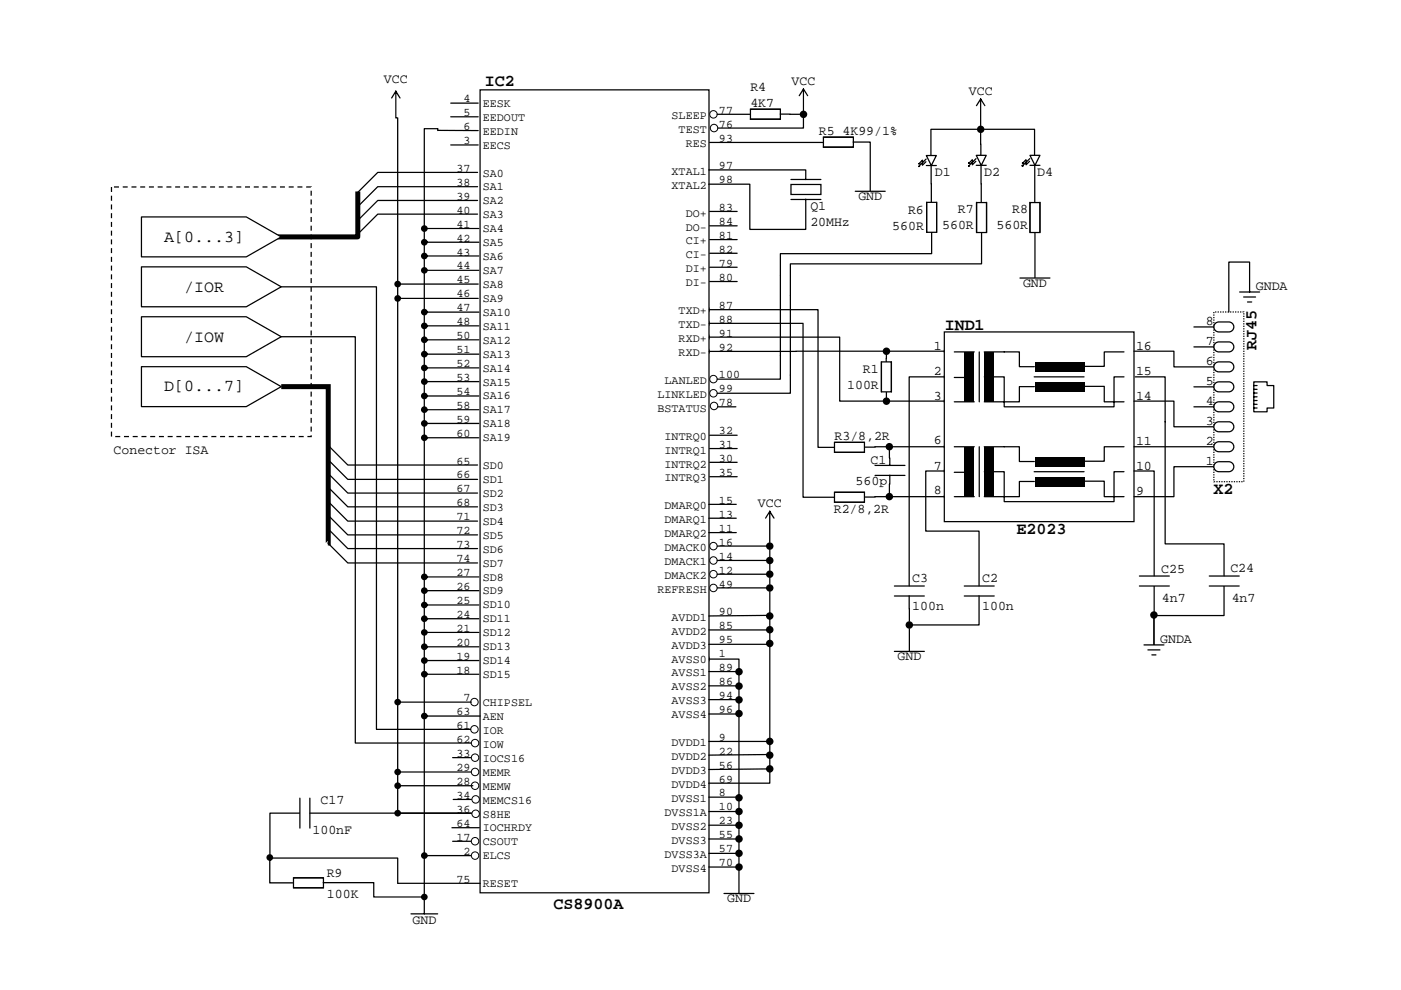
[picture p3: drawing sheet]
<svg xmlns="http://www.w3.org/2000/svg" width="297mm" height="210mm" viewBox="0 0 297 210" stroke-linecap="round" stroke-linejoin="round" font-family="sans-serif">
<path d="M200.6 99l.7-.2h2.1a1.06 1.06 0 0 1 1 1.1 1.06 1.06 0 0 1-1 1h-2.1a1.06 1.06 0 0 1-1-.7 1.06 1.06 0 0 1 .3-1.2z" fill="none" stroke="#010101" stroke-width=".26"/>
<path d="M200.4 94.1l.9-.4h2.1a1.06 1.06 0 0 1 1 1 1.06 1.06 0 0 1-1 1.1h-2.1a1.06 1.06 0 0 1-.9-1.7z" fill-rule="evenodd" fill="#fff"/>
<path d="M200.4 94.1l.9-.4h2.1a1.06 1.06 0 0 1 1 1 1.06 1.06 0 0 1-1 1.1h-2.1a1.06 1.06 0 0 1-.9-1.7z" fill="none" stroke="#010101" stroke-width=".26"/>
<path d="M200.4 104.7l.9-.5h2.1a1.06 1.06 0 0 1 1 1.1 1.06 1.06 0 0 1-1 1.1h-2.1a1.06 1.06 0 0 1-.9-1.7z" fill-rule="evenodd" fill="#fff"/>
<path d="M200.4 104.7l.9-.5h2.1a1.06 1.06 0 0 1 1 1.1 1.06 1.06 0 0 1-1 1.1h-2.1a1.06 1.06 0 0 1-.9-1.7z" fill="none" stroke="#010101" stroke-width=".26"/>
<path d="M200.4 79.3l.9-.5h2.1a1.06 1.06 0 0 1 1 1.1 1.06 1.06 0 0 1-1 1.1h-2.1a1.06 1.06 0 0 1-.9-1.7z" fill-rule="evenodd" fill="#fff"/>
<path d="M200.4 79.3l.9-.5h2.1a1.06 1.06 0 0 1 1 1.1 1.06 1.06 0 0 1-1 1.1h-2.1a1.06 1.06 0 0 1-.9-1.7z" fill="none" stroke="#010101" stroke-width=".26"/>
<path d="M200.6 84.2l.7-.2h2.1a1.06 1.06 0 0 1 1 1 1.06 1.06 0 0 1-1 1.1h-2.1a1.06 1.06 0 0 1-1-.7 1.06 1.06 0 0 1 .3-1.2z" fill-rule="evenodd" fill="#fff"/>
<path d="M200.6 84.2l.7-.2h2.1a1.06 1.06 0 0 1 1 1 1.06 1.06 0 0 1-1 1.1h-2.1a1.06 1.06 0 0 1-1-.7 1.06 1.06 0 0 1 .3-1.2z" fill="none" stroke="#010101" stroke-width=".26"/>
<path d="M200.6 73.6l.7-.2h2.1a1.06 1.06 0 0 1 1 1.1 1.06 1.06 0 0 1-1 1h-2.1a1.06 1.06 0 0 1-1-.7 1.06 1.06 0 0 1 .3-1.2z" fill-rule="evenodd" fill="#fff"/>
<path d="M200.6 73.6l.7-.2h2.1a1.06 1.06 0 0 1 1 1.1 1.06 1.06 0 0 1-1 1h-2.1a1.06 1.06 0 0 1-1-.7 1.06 1.06 0 0 1 .3-1.2z" fill="none" stroke="#010101" stroke-width=".26"/>
<path d="M146.3 65l.9-.4h2.1a1.06 1.06 0 0 1 1.1 1.1 1.06 1.06 0 0 1-1.1 1h-2.1a1.06 1.06 0 0 1-.9-1.7z" fill-rule="evenodd" fill="#fff"/>
<path d="M146.3 65l.9-.4h2.1a1.06 1.06 0 0 1 1.1 1.1 1.06 1.06 0 0 1-1.1 1h-2.1a1.06 1.06 0 0 1-.9-1.7z" fill="none" stroke="#010101" stroke-width=".26"/>
<path d="M146.6 67.7l.6-.2h2.1a1.06 1.06 0 0 1 1.1 1.1 1.06 1.06 0 0 1-1.1 1h-2.1a1.05 1.05 0 0 1-1-.7 1.05 1.05 0 0 1 .4-1.2z" fill-rule="evenodd" fill="#fff"/>
<path d="M146.6 67.7l.6-.2h2.1a1.06 1.06 0 0 1 1.1 1.1 1.06 1.06 0 0 1-1.1 1h-2.1a1.05 1.05 0 0 1-1-.7 1.05 1.05 0 0 1 .4-1.2z" fill="none" stroke="#010101" stroke-width=".26"/>
<path d="M146.3 70.9l.9-.5h2.1a1.06 1.06 0 0 1 1.1 1.1 1.06 1.06 0 0 1-1.1 1h-2.1a1.06 1.06 0 0 1-.9-1.6z" fill-rule="evenodd" fill="#fff"/>
<path d="M146.3 70.9l.9-.5h2.1a1.06 1.06 0 0 1 1.1 1.1 1.06 1.06 0 0 1-1.1 1h-2.1a1.06 1.06 0 0 1-.9-1.6z" fill="none" stroke="#010101" stroke-width=".26"/>
<path d="M146.3 73.9l.9-.5h2.1a1.06 1.06 0 0 1 1.1 1.1 1.06 1.06 0 0 1-1.1 1.1h-2.1a1.05 1.05 0 0 1-1-.6 1.05 1.05 0 0 1 .1-1.1z" fill-rule="evenodd" fill="#fff"/>
<path d="M146.3 73.9l.9-.5h2.1a1.06 1.06 0 0 1 1.1 1.1 1.06 1.06 0 0 1-1.1 1.1h-2.1a1.05 1.05 0 0 1-1-.6 1.05 1.05 0 0 1 .1-1.1z" fill="none" stroke="#010101" stroke-width=".26"/>
<path d="M146.4 38.2l.7-.2h2.1a1.06 1.06 0 0 1 1 1.1 1.06 1.06 0 0 1-1 1h-2.1a1.05 1.05 0 0 1-1-.7 1.05 1.05 0 0 1 .3-1.2z" fill-rule="evenodd" fill="#fff"/>
<path d="M146.4 38.2l.7-.2h2.1a1.06 1.06 0 0 1 1 1.1 1.06 1.06 0 0 1-1 1h-2.1a1.05 1.05 0 0 1-1-.7 1.05 1.05 0 0 1 .3-1.2z" fill="none" stroke="#010101" stroke-width=".26"/>
<path d="M146.2 35.4l.9-.4h2.1a1.06 1.06 0 0 1 1 1 1.06 1.06 0 0 1-1 1.1h-2.1a1.06 1.06 0 0 1-.9-1.7z" fill-rule="evenodd" fill="#fff"/>
<path d="M146.2 35.4l.9-.4h2.1a1.06 1.06 0 0 1 1 1 1.06 1.06 0 0 1-1 1.1h-2.1a1.06 1.06 0 0 1-.9-1.7z" fill="none" stroke="#010101" stroke-width=".26"/>
<path d="M146.3 139.1l.9-.4h2.1a1.06 1.06 0 0 1 1.1 1 1.06 1.06 0 0 1-1.1 1.1h-2.1a1.06 1.06 0 0 1-.9-1.7z" fill-rule="evenodd" fill="#fff"/>
<path d="M146.3 139.1l.9-.4h2.1a1.06 1.06 0 0 1 1.1 1 1.06 1.06 0 0 1-1.1 1.1h-2.1a1.06 1.06 0 0 1-.9-1.7z" fill="none" stroke="#010101" stroke-width=".26"/>
<path d="M146.2 165.4l.9-.4h2.1a1.06 1.06 0 0 1 1 1.1 1.06 1.06 0 0 1-1 1h-2.1a1.05 1.05 0 0 1-1-.6 1.05 1.05 0 0 1 .1-1.1z" fill-rule="evenodd" fill="#fff"/>
<path d="M146.2 165.4l.9-.4h2.1a1.06 1.06 0 0 1 1 1.1 1.06 1.06 0 0 1-1 1h-2.1a1.05 1.05 0 0 1-1-.6 1.05 1.05 0 0 1 .1-1.1z" fill="none" stroke="#010101" stroke-width=".26"/>
<path d="M23.6 39.6h42.4v52.9h-42.4z" fill="#fff"/>
<path d="M23.6 39.6h42.4v53h-42.4z" fill="none" stroke="#010101" stroke-width=".26" stroke-dasharray="1.1 .8" stroke-linecap="butt"/>
<path d="M75.9 40.6v9.6h-17.9" fill="none" stroke="#010101" stroke-width="1.1" stroke-linecap="butt"/>
<path d="M101.8 19h48.5v170.3h-48.5z" fill="#fff"/>
<path d="M101.8 19h48.5v170.3h-48.5z" fill="none" stroke="#010101" stroke-width=".26"/>
<circle cx="100.7" cy="181.4" r=".79" fill="#fff"/>
<circle cx="100.7" cy="181.4" r=".79" fill="none" stroke="#010101" stroke-width=".21"/>
<circle cx="100.7" cy="178.4" r=".79" fill="#fff"/>
<circle cx="100.7" cy="178.4" r=".79" fill="none" stroke="#010101" stroke-width=".21"/>
<circle cx="151.3" cy="124.7" r=".79" fill="#fff"/>
<circle cx="151.3" cy="124.7" r=".79" fill="none" stroke="#010101" stroke-width=".21"/>
<circle cx="151.3" cy="121.7" r=".79" fill="#fff"/>
<circle cx="151.3" cy="121.7" r=".79" fill="none" stroke="#010101" stroke-width=".21"/>
<circle cx="151.3" cy="118.8" r=".79" fill="#fff"/>
<circle cx="151.3" cy="118.8" r=".79" fill="none" stroke="#010101" stroke-width=".21"/>
<circle cx="151.3" cy="115.8" r=".79" fill="#fff"/>
<circle cx="151.3" cy="115.8" r=".79" fill="none" stroke="#010101" stroke-width=".21"/>
<path d="M95.8 175.5h5.8M96 178.4h3.8M84.3 187.3h17.5" fill="none" stroke="#010101" stroke-width=".26"/>
<circle cx="100.8" cy="172.5" r=".8" fill="#fff"/>
<circle cx="100.8" cy="172.5" r=".8" fill="none" stroke="#010101" stroke-width=".21"/>
<circle cx="100.8" cy="169.5" r=".8" fill="#fff"/>
<circle cx="100.8" cy="169.5" r=".8" fill="none" stroke="#010101" stroke-width=".21"/>
<path d="M84.2 172.3h15.7l.2 .1-.2 .2h-15.6zM83.6 172.4a.71 .71 0 0 1 1.4 0 .71 .71 0 0 1-1.4 0z" fill="#010101"/>
<path d="M96.1 169.5h3.8" fill="none" stroke="#010101" stroke-width=".26"/>
<circle cx="100.7" cy="166.6" r=".79" fill="#fff"/>
<circle cx="100.7" cy="166.6" r=".79" fill="none" stroke="#010101" stroke-width=".21"/>
<circle cx="100.7" cy="163.7" r=".8" fill="#fff"/>
<circle cx="100.7" cy="163.7" r=".8" fill="none" stroke="#010101" stroke-width=".21"/>
<circle cx="100.7" cy="160.6" r=".79" fill="#fff"/>
<circle cx="100.7" cy="160.6" r=".79" fill="none" stroke="#010101" stroke-width=".21"/>
<circle cx="100.7" cy="157.6" r=".79" fill="#fff"/>
<circle cx="100.7" cy="157.6" r=".79" fill="none" stroke="#010101" stroke-width=".21"/>
<path d="M96 160.6h3.8" fill="none" stroke="#010101" stroke-width=".26"/>
<circle cx="100.6" cy="154.6" r=".8" fill="#fff"/>
<circle cx="100.6" cy="154.6" r=".8" fill="none" stroke="#010101" stroke-width=".21"/>
<circle cx="100.6" cy="148.9" r=".8" fill="#fff"/>
<circle cx="100.6" cy="148.9" r=".8" fill="none" stroke="#010101" stroke-width=".21"/>
<g fill="#010101">
<path d="M89.9 181.3h9.9l.1 .1-.1 .1h-9.8zM89.3 181.4a.71 .71 0 0 1 1.4 0 .71 .71 0 0 1-1.4 0z"/>
<path d="M84.2 148.8l15.7-.1 .2 .2-.2 .1h-15.6zM83.6 148.9a.7 .7 0 0 1 1.4 0 .7 .7 0 0 1-1.4 0z"/>
<path d="M84.2 166.5h16l.2 .1-.2 .1h-15.9zM83.6 166.6a.71 .71 0 0 1 1.4 0 .71 .71 0 0 1-1.4 0z"/>
<path d="M84.2 163.6h15.7l.2 .1-.2 .1h-15.6zM83.6 163.7a.7 .7 0 0 1 1.4 0 .7 .7 0 0 1-1.4 0z"/>
<path d="M84.2 63.2l17.2-.1 .1 .2-.1 .1h-17.1zM83.6 63.3a.71 .71 0 0 1 1.4 0 .71 .71 0 0 1-1.4 0z"/>
<path d="M84.2 60.1h17.2l.1 .1-.1 .2h-17.1zM83.6 60.2a.71 .71 0 0 1 1.4 0 .71 .71 0 0 1-1.4 0z"/>
<path d="M89.9 151.7h11.9l.1 .1-.1 .2h-11.8zM89.3 151.8a.71 .71 0 0 1 1.4 0 .71 .71 0 0 1-1.4 0z"/>
<path d="M89.9 142.9l11.6-.1 .1 .2-.1 .1h-11.5zM89.3 143a.71 .71 0 0 1 1.4 0 .71 .71 0 0 1-1.4 0z"/>
<path d="M89.9 140l11.6-.1 .1 .1-.1 .2h-11.5zM89.3 140a.71 .71 0 0 1 1.4 0 .71 .71 0 0 1-1.4 0z"/>
<path d="M89.9 137h11.6l.1 .1-.1 .2h-11.5zM89.3 137.1a.71 .71 0 0 1 1.4 0 .71 .71 0 0 1-1.4 0z"/>
<path d="M89.9 134h11.6l.1 .1-.1 .1h-11.5zM89.3 134.1a.7 .7 0 0 1 1.4 0 .7 .7 0 0 1-1.4 0z"/>
<path d="M89.9 131.1l11.6-.1 .1 .2-.1 .1h-11.5zM89.3 131.2a.71 .71 0 0 1 1.4 0 .71 .71 0 0 1-1.4 0z"/>
<path d="M89.9 128.2l11.6-.1 .1 .2-.1 .1h-11.5zM89.3 128.3a.7 .7 0 0 1 1.4 0 .7 .7 0 0 1-1.4 0z"/>
<path d="M89.9 125.1h11.6l.1 .1-.1 .2h-11.5zM89.3 125.2a.71 .71 0 0 1 1.4 0 .71 .71 0 0 1-1.4 0z"/>
<path d="M89.9 122.2h11.6l.1 .1-.1 .1h-11.5zM89.3 122.3a.71 .71 0 0 1 1.4 0 .71 .71 0 0 1-1.4 0z"/>
<path d="M89.9 92.7h11.6l.1 .1-.1 .1h-11.5zM89.3 92.8a.7 .7 0 0 1 1.4 0 .7 .7 0 0 1-1.4 0z"/>
<path d="M89.9 89.7l11.6-.1 .1 .2-.1 .1h-11.5zM89.3 89.8a.71 .71 0 0 1 1.4 0 .71 .71 0 0 1-1.4 0z"/>
<path d="M89.9 86.8l11.6-.1 .1 .2-.1 .1h-11.5zM89.3 86.9a.71 .71 0 0 1 1.4 0 .71 .71 0 0 1-1.4 0z"/>
<path d="M89.9 83.9l11.6-.1 .1 .1-.1 .2h-11.5zM89.3 84a.71 .71 0 0 1 1.4 0 .71 .71 0 0 1-1.4 0z"/>
<path d="M89.9 80.8h11.6l.1 .1-.1 .1h-11.5zM89.3 80.9a.71 .71 0 0 1 1.4 0 .71 .71 0 0 1-1.4 0z"/>
<path d="M89.9 77.9h11.6l.1 .1-.1 .1h-11.5zM89.3 78a.7 .7 0 0 1 1.4 0 .7 .7 0 0 1-1.4 0z"/>
<path d="M89.9 75h11.6l.1 .1-.1 .1h-11.5zM89.3 75.1a.71 .71 0 0 1 1.4 0 .71 .71 0 0 1-1.4 0z"/>
<path d="M89.9 72l11.6-.1 .1 .2-.1 .1h-11.5zM89.3 72a.71 .71 0 0 1 1.4 0 .71 .71 0 0 1-1.4 0z"/>
<path d="M89.9 69h11.6l.1 .1-.1 .1h-11.5zM89.3 69.1a.71 .71 0 0 1 1.4 0 .71 .71 0 0 1-1.4 0z"/>
<path d="M89.9 66.1l11.6-.1 .1 .2-.1 .1h-11.5zM89.3 66.2a.71 .71 0 0 1 1.4 0 .71 .71 0 0 1-1.4 0z"/>
<path d="M89.9 57.2h11.6l.1 .1-.1 .1h-11.5zM89.3 57.3a.7 .7 0 0 1 1.4 0 .7 .7 0 0 1-1.4 0z"/>
<path d="M89.9 54.2l11.6-.1 .1 .2-.1 .1h-11.5zM89.3 54.3a.71 .71 0 0 1 1.4 0 .71 .71 0 0 1-1.4 0z"/>
<path d="M89.9 51.3l11.6-.1 .1 .2-.1 .1h-11.5zM89.3 51.4a.71 .71 0 0 1 1.4 0 .71 .71 0 0 1-1.4 0z"/>
<path d="M89.9 48.4l11.6-.1 .1 .2-.1 .1h-11.5zM89.3 48.5a.71 .71 0 0 1 1.4 0 .71 .71 0 0 1-1.4 0z"/>
</g>
<g fill="none" stroke="#010101" stroke-width=".26">
<path d="M92.8 27.6l8.6 .1M95.6 30.7h5.8M95.6 24.8h5.8M95.6 21.9h5.8M150.5 98h5.8M150.5 95.1h5.8M150.5 92.3h5.8M150.3 112.9h5.8M150.3 109.9h5.8M150.3 106.9h5.8M150.5 101.1h5.8M150.3 136.6h12.8"/>
<path d="M150.3 133.6h12.8M163.3 130.5l-13 .1M150.3 157.2h12.8M150.3 151.4h5.8M150.3 148.3h5.8M150.3 145.4h5.8M150.3 142.4h5.8M163 160l-12.7 .1M150.3 177.9h5.8M150.3 175h5.8M150.3 172.1h5.8M150.3 169h5.8"/>
<path d="M163.1 163l-12.8 .2M150.3 183.8h5.8M150.3 180.9h5.8"/>
</g>
<circle cx="151.4" cy="86.1" r=".79" fill="#fff"/>
<circle cx="151.4" cy="86.1" r=".79" fill="none" stroke="#010101" stroke-width=".21"/>
<circle cx="151.3" cy="83.4" r=".79" fill="#fff"/>
<circle cx="151.3" cy="83.4" r=".79" fill="none" stroke="#010101" stroke-width=".21"/>
<circle cx="151.3" cy="80.4" r=".79" fill="#fff"/>
<circle cx="151.3" cy="80.4" r=".79" fill="none" stroke="#010101" stroke-width=".21"/>
<path d="M150.5 30.2h24.1M150.5 59.7h5.8M150.5 56.7h5.8M150.5 53.7h5.8M150.5 50.8h5.8M150.5 47.9h5.8M150.5 44.8h5.8M152.2 86.3h3.8" fill="none" stroke="#010101" stroke-width=".26"/>
<circle cx="151.4" cy="27.1" r=".8" fill="#fff"/>
<circle cx="151.4" cy="27.1" r=".8" fill="none" stroke="#010101" stroke-width=".21"/>
<circle cx="151.3" cy="24.2" r=".79" fill="#fff"/>
<circle cx="151.3" cy="24.2" r=".79" fill="none" stroke="#010101" stroke-width=".21"/>
<path d="M30 77.7h22.2l7.4 4.3-7.4 4.2h-22.2z" fill-rule="evenodd" fill="#fff"/>
<path d="M30 77.7h22.2l7.4 4.3-7.4 4.2h-22.2z" fill="none" stroke="#010101" stroke-width=".26"/>
<path d="M30 67.2h22.2l7.4 4.2-7.4 4.2h-22.2z" fill-rule="evenodd" fill="#fff"/>
<path d="M30 67.2h22.2l7.4 4.2-7.4 4.2h-22.2z" fill="none" stroke="#010101" stroke-width=".26"/>
<path d="M30 56.6h22.2l7.4 4.2-7.4 4.2h-22.2z" fill-rule="evenodd" fill="#fff"/>
<path d="M30 56.6h22.2l7.4 4.2-7.4 4.2h-22.2z" fill="none" stroke="#010101" stroke-width=".26"/>
<path d="M30 46h22.2l7.4 4.2-7.4 4.3h-22.2z" fill-rule="evenodd" fill="#fff"/>
<path d="M30 46h22.2l7.4 4.2-7.4 4.3h-22.2z" fill="none" stroke="#010101" stroke-width=".26"/>
<path d="M79.7 14.9h8.4v3.7h-8.4z" fill="#fff"/>
<path d="M83.8 19.3h.2v5.7l-.1-.1 .6 .1v147.4l-.2 .2-.1-.2v-147.4l.1 .1-.5-.1zM83.9 19.1l1 1.7h-.2l-.9-1.4h.2l-.8 1.4-.2 .1-.1-.2z" fill="#010101"/>
<path d="M87.1 193.7h5.7v2.6h-5.7z" fill="#fff"/>
<path d="M92.8 27.7v-.4h-2.8v166.5M63.6 172.4h-6.4v9.5h27.1v5.4M87.1 193.8h5.7" fill="none" stroke="#010101" stroke-width=".26"/>
<path d="M63.6 169.2h2.1v6.4h-2.1z" fill="#fff"/>
<path d="M63.6 169.2v6.4M65.7 169.2v6.4" fill="none" stroke="#010101" stroke-width=".26"/>
<path d="M62.2 186.1h6.4v2.1h-6.4z" fill="#fff"/>
<path d="M65.7 172.4l34.2 .1M62.2 186.1h6.4v2.1h-6.4zM62.2 188.2h6.4M62.2 186.1h6.4" fill="none" stroke="#010101" stroke-width=".26"/>
<g fill="#010101">
<path d="M57.1 181.7l.2 .1v5.4l-.1-.2h5l.1 .3h-5.2zM56.5 181.8a.71 .71 0 0 1 1.4 0 .71 .71 0 0 1-1.4 0z"/>
<path d="M68.4 187h10.8l.2 .1v3.1l-.2-.1h10.8l.1 .1-.1 .1h-10.8l-.1-.1v-3.1l.1 .2h-10.7zM89.3 190.2a.7 .7 0 0 1 1.4 0 .7 .7 0 0 1-1.4 0z"/>
</g>
<g fill="none" stroke="#010101" stroke-width=".26">
<path d="M101.3 36.6h-21.2l-4.2 4.2M101.3 39.6h-21.2l-4.2 4.2M101.3 42.5h-21.2l-4.2 4.2M101.3 45.4h-21.2l-4.2 4.2M59.6 60.8h20.2v93.8h20M59.6 71.4h15.7v86.1h24.6M69.5 94.4l4.2 4.2h27.6M69.5 97.4l4.2 4.2h27.6M69.5 109.2l4.2 4.2h27.6M69.5 112.1l4.2 4.2h27.6M69.5 100.3l4.2 4.2h27.6M69.5 115.1l4.2 4.3h27.6"/>
<path d="M69.5 103.2l4.2 4.3h27.6M69.5 106.3l4.2 4.2h27.6"/>
</g>
<path d="M59.6 82h10l-.1 33.1" fill="none" stroke="#010101" stroke-width="1.1" stroke-linecap="butt"/>
<path d="M200.2 70.4h40.2v40.2h-40.2z" fill="#fff"/>
<path d="M200.2 70.4h40.2v40.2h-40.2z" fill="none" stroke="#010101" stroke-width=".26"/>
<path d="M204.4 74.7h2.1v10.6h-2.1z" fill="#010101"/>
<path d="M207.6 74.6v10.6" fill="none" stroke="#010101" stroke-width=".26"/>
<g fill="#010101">
<path d="M208.7 74.7h2.1v10.6h-2.1z"/>
<path d="M219.4 80.9h10.6v2.2h-10.6z"/>
</g>
<path d="M219.3 79.9h10.5" fill="none" stroke="#010101" stroke-width=".26"/>
<path d="M219.4 76.7h10.6v2.1h-10.6z" fill="#010101"/>
<path d="M202.3 74.6h4.3M208.7 74.6h7.4v3.1h3.2M208.7 79.9h4.2v6.4h23.3v-6.4h2.1M238.3 74.6h-4.2v3.1h-4.2M202.3 85.2h4.3M202.3 80h2.1M219.3 82h-3.2v3.2h-7.4M229.9 81.9h4.2v3.3h4.2" fill="none" stroke="#010101" stroke-width=".26"/>
<path d="M204.4 94.8h2.1v10.6h-2.1z" fill="#010101"/>
<path d="M207.6 94.7v10.6" fill="none" stroke="#010101" stroke-width=".26"/>
<g fill="#010101">
<path d="M208.7 94.8h2.1v10.6h-2.1z"/>
<path d="M219.4 101h10.6v2.2h-10.6z"/>
</g>
<path d="M219.3 100h10.5" fill="none" stroke="#010101" stroke-width=".26"/>
<path d="M219.4 96.8h10.6v2.1h-10.6z" fill="#010101"/>
<path d="M240.4 74.5h8.5v3.3h8.5M202.3 94.7h4.3M208.7 94.7h7.4v3.2h3.2M238.3 94.7h-4.2v3.1h-4.2M240.4 85h8.5v5.5h8.5M240.4 94.7h17M257.4 99h-8.5v6.3h-8.5M202.3 105.3h4.3M202.3 100.1h2.1M208.7 100h4.2v6.4h23.3v-6.4h2.1M219.3 102.1h-3.2v3.2h-7.4M229.9 102h4.2v3.3h4.2" fill="none" stroke="#010101" stroke-width=".26"/>
<path d="M257.3 66.1h6.4v36h-6.4z" fill="#fff"/>
<path d="M257.4 66.1h6.3v36h-6.3z" fill="none" stroke="#010101" stroke-width=".26" stroke-dasharray=".3 .3" stroke-linecap="butt"/>
<path d="M257.8 98.1l.6-.2h2.1a1.06 1.06 0 0 1 1.1 1.1 1.06 1.06 0 0 1-1.1 1h-2.1a1.06 1.06 0 0 1-1-.7 1.06 1.06 0 0 1 .4-1.2z" fill-rule="evenodd" fill="#fff"/>
<path d="M257.8 98.1l.6-.2h2.1a1.06 1.06 0 0 1 1.1 1.1 1.06 1.06 0 0 1-1.1 1h-2.1a1.06 1.06 0 0 1-1-.7 1.06 1.06 0 0 1 .4-1.2z" fill="none" stroke="#010101" stroke-width=".26"/>
<path d="M257.8 93.9l.6-.2h2.1a1.06 1.06 0 0 1 1.1 1 1.06 1.06 0 0 1-1.1 1.1h-2.1a1.06 1.06 0 0 1-1-.8 1.06 1.06 0 0 1 .4-1.1z" fill-rule="evenodd" fill="#fff"/>
<path d="M257.8 93.9l.6-.2h2.1a1.06 1.06 0 0 1 1.1 1 1.06 1.06 0 0 1-1.1 1.1h-2.1a1.06 1.06 0 0 1-1-.8 1.06 1.06 0 0 1 .4-1.1z" fill="none" stroke="#010101" stroke-width=".26"/>
<path d="M257.8 89.6l.6-.2h2.1a1.06 1.06 0 0 1 1.1 1.1 1.06 1.06 0 0 1-1.1 1h-2.1a1.06 1.06 0 0 1-1-.7 1.06 1.06 0 0 1 .4-1.2z" fill-rule="evenodd" fill="#fff"/>
<path d="M257.8 89.6l.6-.2h2.1a1.06 1.06 0 0 1 1.1 1.1 1.06 1.06 0 0 1-1.1 1h-2.1a1.06 1.06 0 0 1-1-.7 1.06 1.06 0 0 1 .4-1.2z" fill="none" stroke="#010101" stroke-width=".26"/>
<path d="M257.6 85.6l.8-.4h2.1a1.06 1.06 0 0 1 1.1 1.1 1.06 1.06 0 0 1-1.1 1h-2.1a1.06 1.06 0 0 1-.8-1.7z" fill-rule="evenodd" fill="#fff"/>
<path d="M257.6 85.6l.8-.4h2.1a1.06 1.06 0 0 1 1.1 1.1 1.06 1.06 0 0 1-1.1 1h-2.1a1.06 1.06 0 0 1-.8-1.7z" fill="none" stroke="#010101" stroke-width=".26"/>
<path d="M257.6 81.4l.8-.4h2.1a1.06 1.06 0 0 1 1.1 1 1.06 1.06 0 0 1-1.1 1.1h-2.1a1.06 1.06 0 0 1-.8-1.7z" fill-rule="evenodd" fill="#fff"/>
<path d="M257.6 81.4l.8-.4h2.1a1.06 1.06 0 0 1 1.1 1 1.06 1.06 0 0 1-1.1 1.1h-2.1a1.06 1.06 0 0 1-.8-1.7z" fill="none" stroke="#010101" stroke-width=".26"/>
<path d="M257.8 76.9l.6-.2h2.1a1.06 1.06 0 0 1 1.1 1.1 1.06 1.06 0 0 1-1.1 1h-2.1a1.06 1.06 0 0 1-1-.7 1.06 1.06 0 0 1 .4-1.2z" fill-rule="evenodd" fill="#fff"/>
<path d="M257.8 76.9l.6-.2h2.1a1.06 1.06 0 0 1 1.1 1.1 1.06 1.06 0 0 1-1.1 1h-2.1a1.06 1.06 0 0 1-1-.7 1.06 1.06 0 0 1 .4-1.2z" fill="none" stroke="#010101" stroke-width=".26"/>
<path d="M257.8 72.7l.6-.2h2.1a1.06 1.06 0 0 1 1.1 1.1 1.06 1.06 0 0 1-1.1 1h-2.1a1.06 1.06 0 0 1-1-.7 1.06 1.06 0 0 1 .4-1.2z" fill-rule="evenodd" fill="#fff"/>
<path d="M257.8 72.7l.6-.2h2.1a1.06 1.06 0 0 1 1.1 1.1 1.06 1.06 0 0 1-1.1 1h-2.1a1.06 1.06 0 0 1-1-.7 1.06 1.06 0 0 1 .4-1.2z" fill="none" stroke="#010101" stroke-width=".26"/>
<path d="M257.8 68.5l.6-.2h2.1a1.06 1.06 0 0 1 1.1 1 1.06 1.06 0 0 1-1.1 1.1h-2.1a1.06 1.06 0 0 1-1-.8 1.06 1.06 0 0 1 .4-1.1z" fill-rule="evenodd" fill="#fff"/>
<path d="M257.8 68.5l.6-.2h2.1a1.06 1.06 0 0 1 1.1 1 1.06 1.06 0 0 1-1.1 1.1h-2.1a1.06 1.06 0 0 1-1-.8 1.06 1.06 0 0 1 .4-1.1z" fill="none" stroke="#010101" stroke-width=".26"/>
<path d="M265.8 80.9h2.8v.8h1.4v4.8h-1.4v.8h-2.8z" fill-rule="evenodd" fill="#fff"/>
<g fill="none" stroke="#010101" stroke-width=".26">
<path d="M253.1 69.3h4.3M253.1 73.6h4.3M253.1 86.3h4.3M253.1 82h4.3M265.8 81h2.8v.7h1.5v4.8h-1.5v.8h-2.8zM265.8 83.3h.7M265.8 84.1h.7M265.8 84.9h.7M265.8 85.7h.7M265.8 86.5h.7M265.8 82.5h.7M265.8 81.7h.7"/>
<path d="M244.7 124.2v12.5"/>
</g>
<path d="M241.6 122.1h6.3v2.1h-6.3z" fill="#fff"/>
<path d="M240.4 99.9h4.3v22.2M241.6 124.2h6.3M241.6 122.1h6.3M259.5 124.2v6.3h-14.8v6.2" fill="none" stroke="#010101" stroke-width=".26"/>
<path d="M256.4 122.1h6.3v2.1h-6.3z" fill="#fff"/>
<path d="M240.7 79.9h6.3v35.4h12.5v6.8M256.4 124.2h6.3M256.4 122.1h6.3" fill="none" stroke="#010101" stroke-width=".26"/>
<path d="M242.5 136.7h4.3v2.2h-4.3z" fill="#fff"/>
<path d="M242.5 136.7h4.3M243.4 137.8h2.5M244.2 138.9h.9" fill="none" stroke="#010101" stroke-width=".26"/>
<circle cx="244.7" cy="130.4" r=".79" fill="#010101"/>
<path d="M262.8 61.9h4.3v2.1h-4.3z" fill="#fff"/>
<path d="M262.8 61.9h4.3M263.7 63h2.5M264.5 64h.9M264.9 61.9v-6.3h-4.4v10.5" fill="none" stroke="#010101" stroke-width=".26"/>
<path d="M189.6 124.2h6.4v2.2h-6.4z" fill="#fff"/>
<path d="M189.6 126.4h6.4M189.6 124.2h6.4" fill="none" stroke="#010101" stroke-width=".26"/>
<path d="M204.4 124.2h6.4v2.2h-6.4z" fill="#fff"/>
<path d="M204.4 126.4h6.4M204.4 124.2h6.4" fill="none" stroke="#010101" stroke-width=".26"/>
<circle cx="192.8" cy="132.5" r=".79" fill="#010101"/>
<path d="M200.2 79.9h-7.4v44.3M200.2 99.9h-3.9v12.7h11.3v11.6M192.8 126.3v5.4M192.8 133.3v4.8M207.6 126.3v6.2h-14" fill="none" stroke="#010101" stroke-width=".26"/>
<path d="M189.6 138.1h6.4v2.1h-6.4z" fill="#fff"/>
<path d="M189.6 138.1h6.4" fill="none" stroke="#010101" stroke-width=".26"/>
<g fill="#010101">
<circle cx="188.6" cy="94.7" r=".79"/>
<circle cx="188.6" cy="105.3" r=".79"/>
</g>
<path d="M185.5 98.7h6.4v2.1h-6.4z" fill="#fff"/>
<path d="M150.4 68.6h19.9v36.8h6.6M185.5 98.7h6.4M187.8 94.7l-4.6 .1M188.6 95.5l.1 3.1M189.4 94.7h10.8M185.5 100.8h6.4M187.8 105.3l-4.6 .1M188.7 100.8l-.1 3.7M189.4 105.3h10.8" fill="none" stroke="#010101" stroke-width=".26"/>
<path d="M176.9 104.4h6.4v2.1h-6.4z" fill="#fff"/>
<path d="M176.9 104.4h6.4v2.1h-6.4zM176.9 106.5h6.4M176.9 104.4h6.4" fill="none" stroke="#010101" stroke-width=".26"/>
<path d="M176.9 93.8h6.4v2.1h-6.4z" fill="#fff"/>
<path d="M150.4 65.7h23v29.1h3.5M176.9 93.8h6.4v2.1h-6.4zM176.9 95.9h6.4M176.9 93.8h6.4" fill="none" stroke="#010101" stroke-width=".26"/>
<g fill="#010101">
<circle cx="187.9" cy="74.5" r=".79"/>
<circle cx="187.9" cy="85.1" r=".79"/>
</g>
<path d="M150.4 71.5h27.6v13.5h9.2M187.9 75.3v1.4M188.7 74.5h11.5M187.9 83v1.3M188.7 85h11.5" fill="none" stroke="#010101" stroke-width=".26"/>
<path d="M186.9 76.7h2.1v6.4h-2.1z" fill="#fff"/>
<path d="M197.4 35l.1 7.9M197.5 49.2v4.6h-32v4.6M186.9 76.7h2.1v6.4h-2.1zM186.9 76.7v6.4M187.2 74.5h-36.8M189 76.7v6.4" fill="none" stroke="#010101" stroke-width=".26"/>
<path d="M196.4 42.9h2.2v6.3h-2.2z" fill="#fff"/>
<path d="M208 35v7.9M196.5 42.9h2.1v6.4h-2.1zM196.5 42.9v6.4M198.6 42.9v6.4M208.1 49.3v6.6h-40.5v6.7" fill="none" stroke="#010101" stroke-width=".26"/>
<path d="M207 42.9h2.1v6.4h-2.1z" fill="#fff"/>
<path d="M219.4 35v7.9M207 42.9h2.2v6.4h-2.2zM207 42.9v6.4M209.2 42.9v6.4M219.4 49.3v9.6" fill="none" stroke="#010101" stroke-width=".26"/>
<path d="M218.4 42.9h2.1v6.4h-2.1z" fill="#fff"/>
<path d="M165.5 58.4v22h-13.4M218.4 42.9h2.1v6.4h-2.1zM218.4 42.9v6.4M220.5 42.9v6.4M167.6 62.6v20.8h-15.5" fill="none" stroke="#010101" stroke-width=".26"/>
<path d="M216.3 58.9h6.3v2.2h-6.3z" fill="#fff"/>
<path d="M216.3 58.9h6.3" fill="none" stroke="#010101" stroke-width=".26"/>
<path d="M196.4 33h2.1l-1 2.1z" fill="#fff"/>
<path d="M196.3 34.3l-.7 .7-.1-.5-.7 .8v-.2v.2h.2M196.4 33.7l-.8 .8v-.5l-.8 .7v-.1v.1h.2M196.4 33h2.1l-1 2.1zM196.4 35.1h2.1" fill="none" stroke="#010101" stroke-width=".26"/>
<path d="M207 32.9h2.1l-1.1 2.2z" fill="#fff"/>
<path d="M206.9 34.2l-.7 .7-.1-.5-.7 .8v-.1v.1h.2M206.9 33.6l-.7 .8v-.5l-.8 .7v-.1v.1h.2M207 32.9h2.1l-1.1 2.2zM207 35.1h2.1" fill="none" stroke="#010101" stroke-width=".26"/>
<path d="M218.4 32.9h2.1l-1.1 2.2z" fill="#fff"/>
<path d="M218.3 34.2l-.8 .7v-.5l-.8 .8v-.1v.1h.2M218.3 33.6l-.7 .8-.1-.5-.7 .7v-.1v.1h.2M218.4 32.9h2.1l-1.1 2.2zM218.4 35.1h2.1" fill="none" stroke="#010101" stroke-width=".26"/>
<path d="M204.7 18.2h6.4v2.1h-6.4z" fill="#fff"/>
<path d="M207.8 20.9l.2 .1v5.6l-.1 .2-.1-.2zM207.9 20.7l1 1.6v.2h-.2l-.9-1.4h.2l-.8 1.4-.3-.1z" fill="#010101"/>
<circle cx="207.9" cy="27.4" r=".79" fill="#010101"/>
<path d="M207.1 27.4h-9.7v5.5M207.9 28.2l.1 4.7M208.7 27.4h10.6v5.5" fill="none" stroke="#010101" stroke-width=".26"/>
<path d="M174.6 29.1h6.3v2.1h-6.3z" fill="#fff"/>
<path d="M174.6 29.1h6.3v2.1h-6.3zM174.6 29.1h6.3M174.6 31.2h6.3M180.9 30.1h3.6v10.5" fill="none" stroke="#010101" stroke-width=".26"/>
<path d="M181.3 40.6h6.4v2.1h-6.4z" fill="#fff"/>
<path d="M181.3 40.6h6.4" fill="none" stroke="#010101" stroke-width=".26"/>
<path d="M159.1 23.2h6.4v2.1h-6.4z" fill="#fff"/>
<path d="M152.1 24.2h7M159.1 23.2h6.4v2.1h-6.4zM159.1 23.1h6.4M159.1 25.3h6.4" fill="none" stroke="#010101" stroke-width=".26"/>
<path d="M167.2 16h6.3v2.2h-6.3z" fill="#fff"/>
<path d="M170.3 18.8l.2 .1v4.6l-.2 .1-.1-.1zM170.3 18.6l1.1 1.7h-.3l-.9-1.4h.3l-.9 1.4-.2 .1v-.2z" fill="#010101"/>
<circle cx="170.4" cy="24.2" r=".79" fill="#010101"/>
<path d="M165.4 24.2h4.2M170.3 25v2.2h-18.1" fill="none" stroke="#010101" stroke-width=".26"/>
<g fill="#fff">
<path d="M167.7 38h6.4v4.3h-6.4z"/>
<path d="M167.7 39.1h6.4v2.1h-6.4z"/>
</g>
<path d="M150.2 39.1h8.8v9.5h11.8v-6.4M150.2 36h20.6v2.1M167.7 39.1h6.4v2.1h-6.4zM167.7 38.1h6.3M167.7 42.3h6.3" fill="none" stroke="#010101" stroke-width=".26"/>
<circle cx="156.7" cy="183.8" r=".79" fill="#010101"/>
<path d="M153.5 189.4h6.3v2.1h-6.3z" fill="#fff"/>
<path d="M153.5 189.4h6.3" fill="none" stroke="#010101" stroke-width=".26"/>
<g fill="#010101">
<circle cx="156.7" cy="180.9" r=".79"/>
<circle cx="156.7" cy="177.9" r=".8"/>
<circle cx="156.7" cy="175" r=".79"/>
<circle cx="156.7" cy="172.1" r=".8"/>
<circle cx="156.7" cy="169.2" r=".79"/>
<circle cx="156.7" cy="151.3" r=".79"/>
<circle cx="156.7" cy="148.4" r=".79"/>
<circle cx="156.7" cy="145.5" r=".79"/>
<circle cx="156.7" cy="142.4" r=".8"/>
</g>
<path d="M150.4 139.7h6.3v49.7" fill="none" stroke="#010101" stroke-width=".26"/>
<path d="M160 105.6h6.4v2.1h-6.4z" fill="#fff"/>
<path d="M163.1 108.3l.2 .1v6.6l-.1 .1-.1-.1zM163.2 108.2l1 1.6v.2l-.2-.1-.9-1.4h.2l-.9 1.4h-.2z" fill="#010101"/>
<circle cx="163.2" cy="115.8" r=".79" fill="#010101"/>
<path d="M152.1 115.8h10.3" fill="none" stroke="#010101" stroke-width=".26"/>
<circle cx="163.2" cy="118.8" r=".79" fill="#010101"/>
<path d="M152.1 118.8h10.3" fill="none" stroke="#010101" stroke-width=".26"/>
<circle cx="163.2" cy="121.7" r=".79" fill="#010101"/>
<path d="M152.1 121.8h10.3" fill="none" stroke="#010101" stroke-width=".26"/>
<circle cx="163.2" cy="124.7" r=".79" fill="#010101"/>
<path d="M163.2 116.6v1.4M163.2 119.6v1.3M152.1 124.7h10.3M163.2 125.5v40.6h-13M163.2 122.5v1.4" fill="none" stroke="#010101" stroke-width=".26"/>
<g fill="#010101">
<circle cx="163.2" cy="130.6" r=".79"/>
<circle cx="163.2" cy="133.5" r=".8"/>
<circle cx="163.2" cy="136.4" r=".79"/>
<circle cx="163.2" cy="157.2" r=".79"/>
<circle cx="163.2" cy="160.1" r=".79"/>
<circle cx="163.2" cy="163" r=".79"/>
</g>
<g font-size="3.5">
<text x="102.8" y="18.3">IC2</text>
<text x="34.8" y="51.2">A[0...3]</text>
<text x="39" y="61.8">/IOR</text>
<text x="200.3" y="69.9">IND1</text>
<text x="39" y="72.4">/IOW</text>
<text x="266.4" y="74.1" transform="rotate(-90 266.4 74.1)">RJ45</text>
<text x="34.8" y="83">D[0...7]</text>
<text x="257.3" y="104.7">X2</text>
<text x="215.5" y="113.2">E2023</text>
<text x="117.3" y="192.7">CS8900A</text>
</g>
<g font-size="2.8">
<text x="81.4" y="17.6">VCC</text>
<text x="167.8" y="17.9">VCC</text>
<text x="159.1" y="19.3">R4</text>
<text x="159.1" y="22.7">4K7</text>
<text x="205.4" y="20">VCC</text>
<text x="173.6" y="28.7">R5 4K99/1%</text>
<text x="198.2" y="37.2">D1</text>
<text x="208.7" y="37.2">D2</text>
<text x="219.9" y="37.2">D4</text>
<text x="171.8" y="44.4">Q1</text>
<text x="171.8" y="47.8">20MHz</text>
<text x="182" y="42.5">GND</text>
<text x="192.5" y="45.3">R6</text>
<text x="203.1" y="45.2">R7</text>
<text x="214.6" y="45.2">R8</text>
<text x="189.2" y="48.7">560R</text>
<text x="199.8" y="48.6">560R</text>
<text x="211.3" y="48.6">560R</text>
<text x="216.9" y="60.8">GND</text>
<text x="266.3" y="61.5">GNDA</text>
<text x="255.7" y="69">8</text>
<text x="198" y="74.2">1</text>
<text x="240.9" y="74.2">16</text>
<text x="255.7" y="77.5">6</text>
<text x="255.7" y="73.2">7</text>
<text x="179.6" y="82.5">100R</text>
<text x="183" y="79.1">R1</text>
<text x="198" y="79.6">2</text>
<text x="240.9" y="79.6">15</text>
<text x="255.7" y="81.7">5</text>
<text x="198" y="84.8">3</text>
<text x="240.9" y="84.8">14</text>
<text x="255.7" y="85.9">4</text>
<text x="176.9" y="93.4">R3/8,2R</text>
<text x="198" y="94.1">6</text>
<text x="240.9" y="94.4">11</text>
<text x="255.7" y="94.4">2</text>
<text x="255.7" y="90.2">3</text>
<text x="24.1" y="96.3">Conector ISA</text>
<text x="184.6" y="98.4">C1</text>
<text x="198" y="99.6">7</text>
<text x="240.9" y="99.6">10</text>
<text x="255.7" y="98.6">1</text>
<text x="160.7" y="107.5">VCC</text>
<text x="181.4" y="102.9">560p</text>
<text x="198" y="104.7">8</text>
<text x="240.9" y="105">9</text>
<text x="176.8" y="108.7">R2/8,2R</text>
<text x="193.4" y="123.5">C3</text>
<text x="208.2" y="123.5">C2</text>
<text x="246.2" y="121.4">C25</text>
<text x="260.9" y="121.3">C24</text>
<text x="193.4" y="129.4">100n</text>
<text x="208.2" y="129.4">100n</text>
<text x="246.3" y="127.7">4n7</text>
<text x="261.2" y="127.7">4n7</text>
<text x="246" y="136.3">GNDA</text>
<text x="190.3" y="140">GND</text>
<text x="68" y="170.4">C17</text>
<text x="66.2" y="176.8">100nF</text>
<text x="69.3" y="185.9">R9</text>
<text x="69.3" y="190.5">100K</text>
<text x="154.2" y="191.3">GND</text>
<text x="87.5" y="195.8">GND</text>
</g>
<g font-size="2.5">
<text x="98.3" y="21.7">4</text>
<text x="102.4" y="22.6">EESK</text>
<text x="98.3" y="24.6">5</text>
<text x="98.3" y="27.6">6</text>
<text x="102.4" y="25.6">EEDOUT</text>
<text x="102.4" y="28.6">EEDIN</text>
<text x="142.4" y="25.3">SLEEP</text>
<text x="143.9" y="28.2">TEST</text>
<text x="152.4" y="24.1">77</text>
<text x="152.4" y="27">76</text>
<text x="98.3" y="30.5">3</text>
<text x="102.4" y="31.5">EECS</text>
<text x="145.4" y="31.2">RES</text>
<text x="152.4" y="30">93</text>
<text x="152.4" y="35.9">97</text>
<text x="96.8" y="36.4">37</text>
<text x="96.8" y="39.4">38</text>
<text x="102.4" y="37.4">SA0</text>
<text x="102.4" y="40.4">SA1</text>
<text x="142.4" y="37.1">XTAL1</text>
<text x="142.4" y="40">XTAL2</text>
<text x="152.4" y="38.9">98</text>
<text x="96.8" y="42.4">39</text>
<text x="96.8" y="45.3">40</text>
<text x="102.4" y="43.3">SA2</text>
<text x="102.4" y="46.3">SA3</text>
<text x="145.4" y="45.9">DO+</text>
<text x="152.4" y="44.8">83</text>
<text x="152.4" y="47.7">84</text>
<text x="96.8" y="48.3">41</text>
<text x="96.8" y="51.2">42</text>
<text x="102.4" y="49.2">SA4</text>
<text x="102.4" y="52.2">SA5</text>
<text x="145.4" y="48.9">DO-</text>
<text x="145.4" y="51.8">CI+</text>
<text x="152.4" y="50.7">81</text>
<text x="152.4" y="53.7">82</text>
<text x="96.8" y="54.2">43</text>
<text x="96.8" y="57.1">44</text>
<text x="102.4" y="55.1">SA6</text>
<text x="102.4" y="58.1">SA7</text>
<text x="145.4" y="54.8">CI-</text>
<text x="145.4" y="57.7">DI+</text>
<text x="152.4" y="59.6">80</text>
<text x="152.4" y="56.6">79</text>
<text x="96.8" y="60.1">45</text>
<text x="96.8" y="63">46</text>
<text x="96.8" y="66">47</text>
<text x="102.4" y="61.1">SA8</text>
<text x="102.4" y="64">SA9</text>
<text x="145.4" y="60.7">DI-</text>
<text x="152.4" y="65.5">87</text>
<text x="96.8" y="69">48</text>
<text x="96.8" y="71.9">50</text>
<text x="102.4" y="67">SA10</text>
<text x="102.4" y="69.9">SA11</text>
<text x="143.9" y="66.6">TXD+</text>
<text x="143.9" y="69.6">TXD-</text>
<text x="152.4" y="68.4">88</text>
<text x="152.4" y="71.4">91</text>
<text x="96.8" y="74.9">51</text>
<text x="96.8" y="77.8">52</text>
<text x="102.4" y="72.9">SA12</text>
<text x="102.4" y="75.8">SA13</text>
<text x="143.9" y="72.5">RXD+</text>
<text x="143.9" y="75.5">RXD-</text>
<text x="152.4" y="74.3">92</text>
<text x="96.8" y="80.8">53</text>
<text x="96.8" y="83.7">54</text>
<text x="102.4" y="78.8">SA14</text>
<text x="102.4" y="81.7">SA15</text>
<text x="140.9" y="81.4">LANLED</text>
<text x="152.4" y="80.2">100</text>
<text x="152.4" y="83.2">99</text>
<text x="96.8" y="86.7">58</text>
<text x="96.8" y="89.6">59</text>
<text x="102.4" y="84.7">SA16</text>
<text x="102.4" y="87.7">SA17</text>
<text x="139.4" y="84.3">LINKLED</text>
<text x="139.4" y="87.3">BSTATUS</text>
<text x="152.4" y="86.1">78</text>
<text x="96.8" y="92.6">60</text>
<text x="102.4" y="90.6">SA18</text>
<text x="102.4" y="93.6">SA19</text>
<text x="140.9" y="93.2">INTRQ0</text>
<text x="152.4" y="92.1">32</text>
<text x="152.4" y="95">31</text>
<text x="96.8" y="98.5">65</text>
<text x="96.8" y="101.5">66</text>
<text x="102.4" y="99.5">SD0</text>
<text x="140.9" y="96.2">INTRQ1</text>
<text x="140.9" y="99.1">INTRQ2</text>
<text x="152.4" y="98">30</text>
<text x="152.4" y="100.9">35</text>
<text x="96.8" y="104.4">67</text>
<text x="96.8" y="107.4">68</text>
<text x="102.4" y="102.4">SD1</text>
<text x="102.4" y="105.4">SD2</text>
<text x="140.9" y="102.1">INTRQ3</text>
<text x="140.9" y="108">DMARQ0</text>
<text x="152.4" y="106.8">15</text>
<text x="96.8" y="110.3">71</text>
<text x="96.8" y="113.3">72</text>
<text x="102.4" y="108.3">SD3</text>
<text x="102.4" y="111.3">SD4</text>
<text x="140.9" y="110.9">DMARQ1</text>
<text x="140.9" y="113.9">DMARQ2</text>
<text x="152.4" y="109.8">13</text>
<text x="152.4" y="112.7">11</text>
<text x="96.8" y="116.2">73</text>
<text x="96.8" y="119.2">74</text>
<text x="102.4" y="114.2">SD5</text>
<text x="102.4" y="117.2">SD6</text>
<text x="140.9" y="116.8">DMACK0</text>
<text x="140.9" y="119.8">DMACK1</text>
<text x="152.4" y="115.7">16</text>
<text x="152.4" y="118.6">14</text>
<text x="96.8" y="122.1">27</text>
<text x="96.8" y="125.1">26</text>
<text x="102.4" y="120.1">SD7</text>
<text x="102.4" y="123.1">SD8</text>
<text x="139.4" y="125.7">REFRESH</text>
<text x="140.9" y="122.7">DMACK2</text>
<text x="152.4" y="121.6">12</text>
<text x="152.4" y="124.6">49</text>
<text x="96.8" y="128">25</text>
<text x="96.8" y="131">24</text>
<text x="102.4" y="126">SD9</text>
<text x="102.4" y="129">SD10</text>
<text x="102.4" y="132">SD11</text>
<text x="142.4" y="131.6">AVDD1</text>
<text x="152.4" y="130.5">90</text>
<text x="96.8" y="133.9">21</text>
<text x="96.8" y="136.9">20</text>
<text x="102.4" y="134.9">SD12</text>
<text x="102.4" y="137.9">SD13</text>
<text x="142.4" y="134.6">AVDD2</text>
<text x="142.4" y="137.5">AVDD3</text>
<text x="152.4" y="133.4">85</text>
<text x="152.4" y="136.4">95</text>
<text x="96.8" y="139.9">19</text>
<text x="96.8" y="142.8">18</text>
<text x="102.4" y="140.8">SD14</text>
<text x="102.4" y="143.8">SD15</text>
<text x="142.4" y="140.5">AVSS0</text>
<text x="142.4" y="143.4">AVSS1</text>
<text x="152.4" y="139.3">1</text>
<text x="152.4" y="142.3">89</text>
<text x="98.3" y="148.7">7</text>
<text x="102.4" y="149.7">CHIPSEL</text>
<text x="142.4" y="146.4">AVSS2</text>
<text x="142.4" y="149.3">AVSS3</text>
<text x="152.4" y="145.2">86</text>
<text x="152.4" y="148.2">94</text>
<text x="96.8" y="151.7">63</text>
<text x="96.8" y="154.6">61</text>
<text x="102.4" y="152.7">AEN</text>
<text x="102.4" y="155.6">IOR</text>
<text x="142.4" y="152.3">AVSS4</text>
<text x="152.4" y="151.2">96</text>
<text x="96.8" y="157.6">62</text>
<text x="96.8" y="160.5">33</text>
<text x="102.4" y="158.6">IOW</text>
<text x="102.4" y="161.5">IOCS16</text>
<text x="142.4" y="158.2">DVDD1</text>
<text x="142.4" y="161.2">DVDD2</text>
<text x="152.4" y="157.1">9</text>
<text x="152.4" y="160">22</text>
<text x="96.8" y="163.5">29</text>
<text x="96.8" y="166.5">28</text>
<text x="102.4" y="164.5">MEMR</text>
<text x="102.4" y="167.4">MEMW</text>
<text x="142.4" y="164.1">DVDD3</text>
<text x="142.4" y="167.1">DVDD4</text>
<text x="152.4" y="163">56</text>
<text x="152.4" y="165.9">69</text>
<text x="96.8" y="169.4">34</text>
<text x="96.8" y="172.4">36</text>
<text x="102.4" y="170.4">MEMCS16</text>
<text x="102.4" y="173.3">S8HE</text>
<text x="140.9" y="173">DVSS1A</text>
<text x="142.4" y="170">DVSS1</text>
<text x="152.4" y="168.9">8</text>
<text x="152.4" y="171.8">10</text>
<text x="96.8" y="175.3">64</text>
<text x="96.8" y="178.3">17</text>
<text x="102.4" y="176.3">IOCHRDY</text>
<text x="102.4" y="179.2">CSOUT</text>
<text x="142.4" y="175.9">DVSS2</text>
<text x="142.4" y="178.9">DVSS3</text>
<text x="152.4" y="174.8">23</text>
<text x="152.4" y="177.7">55</text>
<text x="98.3" y="181.2">2</text>
<text x="102.4" y="182.2">ELCS</text>
<text x="140.9" y="181.8">DVSS3A</text>
<text x="142.4" y="184.8">DVSS4</text>
<text x="152.4" y="180.7">57</text>
<text x="152.4" y="183.6">70</text>
<text x="96.8" y="187.1">75</text>
<text x="102.4" y="188.1">RESET</text>
</g>
</svg>
